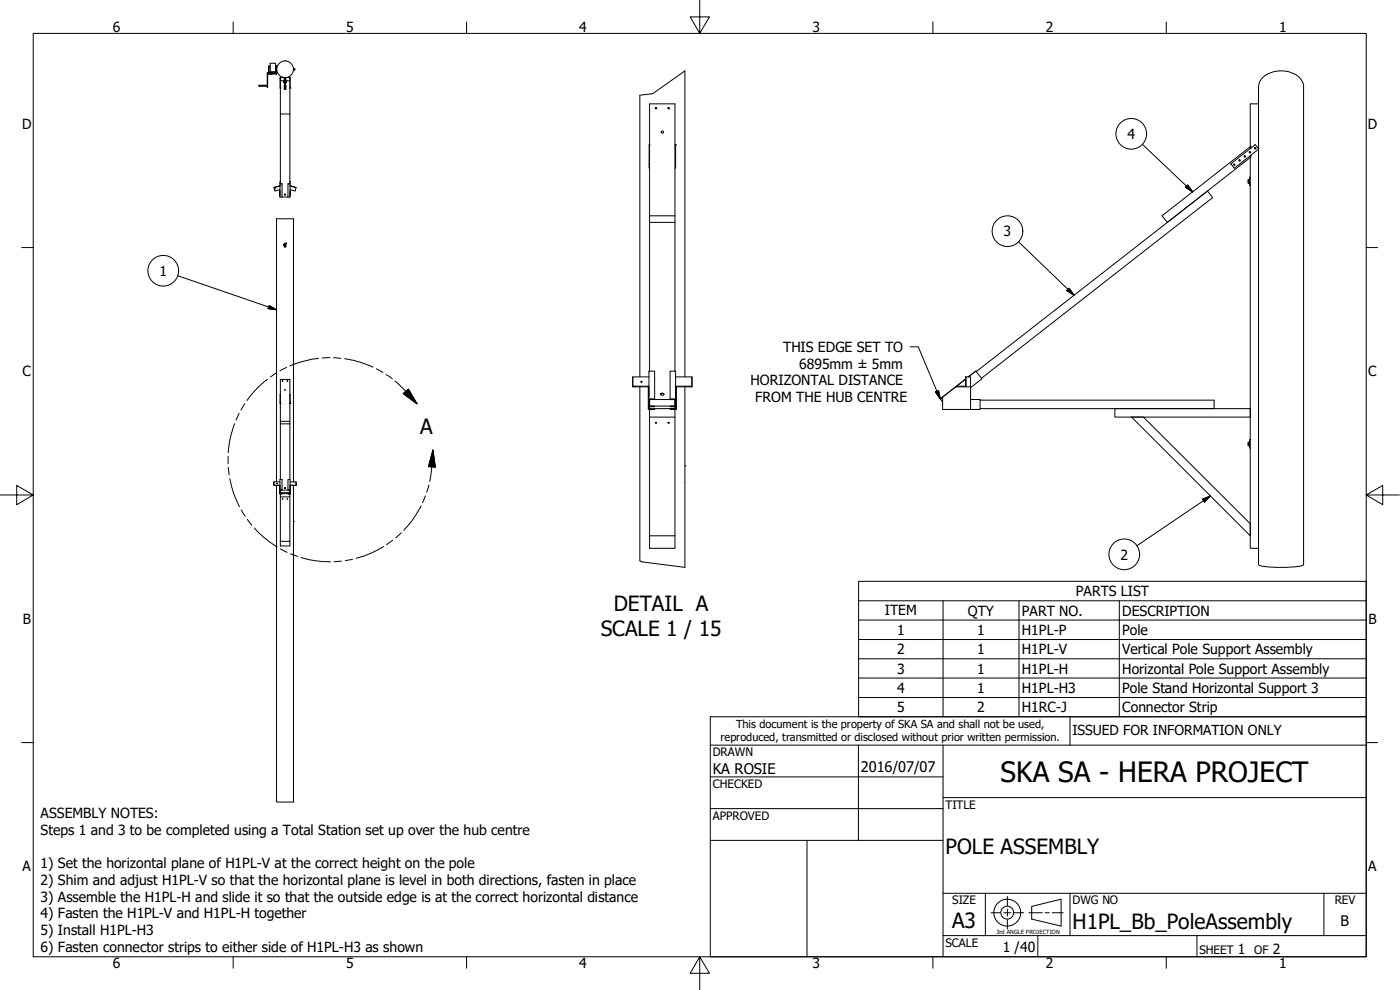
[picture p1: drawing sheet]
<svg xmlns="http://www.w3.org/2000/svg" width="420mm" height="297mm" viewBox="0 0 420 297" stroke-linecap="round" stroke-linejoin="round" font-family="sans-serif">
<!-- layer: Visible (ANSI) -->
<g fill="none" stroke="#000" stroke-width=".3">
<path d="M80.6 19.8l.1 2.4zM80.7 19.8h.4M80.7 20h.4M81.1 19h1.6v2.5h-1.6zM82.7 20h.3M82.9 19.8v2.4zM82.9 19.8h.1M82.9 19.8h-.2h.3v.2M83 20v1.8M80.2 25.6h-2.5v.3h2.5l.1-4.1v4.1M80.2 25.9l.1 .3zM80.3 21.8h2.8v.2h-2.8"/>
<path d="M80.7 22.2h2.2M80.7 20.4h.4M80.9 22.2h.1M81.8 21.9h.1M82.7 20.4h.3M83 22l-.1 .2M84.1 26.4h.1M84.1 34.2v20.9h.5v4.1h-.6l.1-4.7M85 23.3h.1M85.1 24.2h-1v10h2.9M85.3 25.7l.5-.1h-.5v.2h.4M85.3 25.8v1z"/>
<path d="M85.3 26.8h.1M85.3 23.3h-1.2v3.1M85.3 24.2h.5M85.3 26.3h.2M85.3 26.5h.2M85.4 23.3v.6M85.5 25.9h.2v.9h-.2zM85.5 25v.1M85.6 25l-.1 .7 .1-.6M85.7 23.3v.6M85.7 26.3h.1M85.7 26.5h.1"/>
<path d="M85.7 23.3h1.4v3.1M85.8 25.7l-.1 1.1zM86 23.3h.1M86 24.2h1M87 23.3v31.8l-.6 .1M87 26.4h.1M87.1 26.4h.1M88.1 20.6v.3M88.3 20.6l.2 .2-.3 .3zM88.3 20.7l-.2 .1 .2 .2M88.3 20.7h.1M88.3 20.9v.1"/>
<path d="M192 28.6v84.5M205.5 21.3v91.8M377.7 31.2v-5.1a5.5 5.5 0 0 1 5.3-4.7 7.2 7.2 0 0 1 8.1 3.6l.1 144.4a10.7 10.7 0 0 1-5.2 .8h-4.6a6.5 6.5 0 0 1-3.7-.8v-4.9M83.9 55.7l-1.7 .6M83.9 57.4l.1 1.5zM83.9 55.7h.1M83.9 56.9v.5M84 55.8l-1.8 .5 .3 1 1.5-.4M84 55.2h.6M84.6 59.1h1.8M85.3 58.3h.4M87 54.5l.1 4.7h-.7v-4h.7"/>
<path d="M87.1 57.4v1.5zM87.1 55.8l1.7 .5M87.1 55.7l1.8 .5-.3 1.1-1.5-.4M87.1 55.7h.1M87.1 56.9v.5M194.8 43.5h.1M194.8 43.5l.1 6.9M202.6 43.5h.2M202.8 43.5h.1M202.8 43.5v6.9h-.2M369.4 49l.9 1.3M374.6 54v1h.4"/>
<path d="M374.6 54.6h.1M374.6 54h.1M374.6 54h.4M374.6 54.6h.4M375 54.1l-.4 .1M375.2 44.6v-13.4h2.5v133.3h-2.5v-117.8M375.2 53.1h-.2v2.6h.2M375.2 45.5v.4M375.4 44.4v-.5l-26.7 20.9 1.6 1.9 25.1-19.6v-.6M376.6 43.5h.2M376.6 43.5l-7.1 5.6M376.8 43.5l.9 1.3"/>
<path d="M377.6 44.8l-7.1 5.6h-.2M85.1 73.5l.1 .1M85.3 73.1v.1M85.3 73.5h.2M85.3 73.6l.2 .1M85.3 73.3l-.2 .2M85.5 73.1h.2v1h-.2zM85.7 74h.1M85.7 73.5h.1M85.7 73.7h.1M85.7 73.1h-.4l.2 .9M85.7 73.1v1l.1-.9"/>
<path d="M85.8 73.1h-.5v1v-.9M85.8 73.1v.1M85.8 72.9l.1 .2M85.9 72.9l-.3 .2M86 73.1l-.2 .1M194.9 64.8v46.6M194.9 66.7h7.7M202.6 64.8v-33.6h-7.7v33.6h7.7v1.9M202.6 66.7v44.7M84.1 118.4h.1M84.1 118.7v7.7h2.9v.8M87 118.4l.1 2.6"/>
<path d="M189.9 113.1v3h.7M190.6 115.9v.2h4M192 116.1v52.2M192.5 114.4l.2 .1-.3 .2-.1-.3 .3 .1-.1 .2M194.6 119.1v3.8h1.9v-.3h-1.6v-.6h-.1h1.7v-.2h-1.6v-1.9h1.6v-8.5h-1.7v11.5M194.6 116.1h.2v3h-.2zM194.8 113.1h-4.9v2.8h4.9M194.8 119.7h1.7M194.9 119.9h7.7v1.9h-7.7zM198.2 118.3a.44 .44 0 0 0 .6 .4 .44 .44 0 0 0 .3-.7h-.5l-.4 .3 .4-.3 .7 .3M201.1 119.7h1.7M202.8 113.1h4.8v2.8h-4.8"/>
<path d="M203 119.1v-3h-.2l.2 6.8h-1.9v-.3h1.5v-.6h.2h-1.7v-.2h1.5v-1.9h-1.5v-8.5h1.7v11.5M205.5 116.1v23.6M206.9 115.9v.2h-3.9M207.6 113.1l.1 3h-.8M282.2 119.7h.1M282.2 119.7l.7 .9M282.9 119.1l-.7 .6M286.8 116.1l-3.9 3v3.8h11.2v-3h-2.8M286.8 116.1h.3M286.8 116.1l3-2.3-7.6 5.9M287.1 116.1v-.2h2.7v-2.8h1.5v9.8M287.1 116.1h4.2"/>
<path d="M289.9 113.1v3M292.9 111.4h.1M292.9 111.4l1.8 2.3-3.4 2.6M292.9 111.4l-2.3 1.7M293 111.5l69.4-54.2 1.5 2-69.4 54.2M84.1 121h.1M84.1 121v-7.2h2.9v12.6M84.1 126.4v17.5M84.1 127.2h2.9M87 127.2v16.7M87 121h.1M87.1 121h.1"/>
<path d="M194.9 122.9v37.9h7.7v-37.9M194.9 125.1h7.7M196.5 122.6h6.1M196.7 126.9h.3M200.5 126.9h.4M205.5 139.7h.1M205.5 139.7v30.5M294.1 120.1h70.3v2.5h-70.3M334.6 122.6h40.6v2.5h-40.6zM339.6 125.1h3.6l32 32v3.7zM374.6 132.7v1h.4M374.6 133.3h.1"/>
<path d="M374.6 132.7h.1M374.6 132.7h.4M374.6 133.3h.4M375 132.8l-.4 .1M375.2 131.9h-.2v2.6h.2M82.2 144.6v1.1h.3M82.5 145.6l1.4 .1M83 145.7v95h5.1v-84.3M83 144.6v-79h5.1v79M83.2 145v.1M83.9 146.8v1.4h.7l-.5-.1-.1-.2h.6l-.5-.1v-.7h.5v-3.2h-.6v4.3M83.9 145.7l.1 1.1z"/>
<path d="M84 144.6h-1.8v1h1.8M84 147h.6M84.1 148.2v14.2h2.9v-14.2M84.1 149.1h2.9M84.6 148.1h2.4M84.8 149.7h.1M85.3 146.5h.4M86.2 149.7h.1M87 147.1v.7h-2.9v-.7h3M87.1 144.6h1.7v1h-1.7M87.1 146.8v-1.1v2.5h-.7l.6-.1 .1-.2h-.7l.6-.1v-.7h-.6v-3.2h.7v4.3M88.1 156.4h.1"/>
<path d="M88.1 145.7v10.7M88.6 145.6l-1.5 .1M88.8 144.6l.1 1.1h-.3M84.1 162.4v1.4h2.9v-1.4M194.9 160.8v3.7h7.7v-3.7"/>
<circle cx="85.5" cy="24.4" r=".54"/>
<circle cx="85.5" cy="24.4" r=".32"/>
<circle cx="85.6" cy="20.8" r="2.51"/>
<circle cx="196.9" cy="32.5" r=".22"/>
<circle cx="198.8" cy="39.6" r=".35"/>
<circle cx="200.7" cy="32.5" r=".22"/>
<circle cx="82.7" cy="56.7" r=".03"/>
<circle cx="370.4" cy="49.4" r=".22"/>
<circle cx="372" cy="48.2" r=".22"/>
<circle cx="373.6" cy="46.9" r=".22"/>
<circle cx="375.1" cy="45.7" r=".22"/>
<circle cx="376.7" cy="44.5" r=".22"/>
<circle cx="376.7" cy="44.5" r=".16"/>
<circle cx="84.8" cy="114.3" r=".1"/>
<circle cx="85.6" cy="117" r=".1"/>
<circle cx="86.3" cy="114.3" r=".1"/>
</g>
<!-- layer: Break Line (ANSI) -->
<path d="M205.5 21.3l-9.6 6.8-3.9 .5M192 168.3l.6 .3 12.9 1.6" fill="none" stroke="#000" stroke-width=".3"/>
<!-- layer: Detail Boundary (ANSI) -->
<g fill="none" stroke="#000" stroke-width=".3">
<path d="M80.3 113.8a31.8 31.8 0 0 0-6.2 6.4M83 111.9l-1.8 1.2M86 110.2l-2 1.1M95.6 107.5a34.6 34.6 0 0 0-8.6 2.3M99 107.3l-2.3 .1M100.1 107.4l2.2 .1M103.4 107.6a31.8 31.8 0 0 1 8.6 2.6M113 110.7l1.9 1M115.9 112.4l1.8 1.3M118.6 114.3l2.8 2.7 3.8 4.1M121 118.1l1.6-1.3 2.6 4.3zM68.5 136.9v2.3"/>
<path d="M70.4 127.1a29.5 29.5 0 0 0-1.9 8.7M71.8 124l-.9 2M73.5 121.1l-1.2 1.9M129.9 135.1l.7 5-2-.1zM129.9 135.1l-.3 5-.6 4.3M68.5 140.3l.3 2.2M69 143.6a29 29 0 0 0 2.9 8.4M72.4 153l1.2 1.9M74.2 155.8l1.4 1.8M76.3 158.4a29.3 29.3 0 0 0 6.9 5.7M120.4 159.9l-1.7 1.5M126.4 151.8a30.7 30.7 0 0 1-5.2 7.3"/>
<path d="M127.7 148.8l-.9 2M128.7 145.5l-.6 2.2M84.1 164.7l2.1 1M87.2 166.2l2.1 .7M90.4 167.3a30.1 30.1 0 0 0 8.8 1.3M102.5 168.4l-2.2 .1M105.8 167.8l-2.2 .4M115.1 164a29.7 29.7 0 0 1-8.2 3.5M117.9 162.1l-1.9 1.3"/>
</g>
<path d="M121 118.1l4.2 3zM121 118.1l1.6-1.3 2.6 4.3zM129.9 135.1l.7 5zM129.9 135.1l.7 5-2-.1z" fill="#000" stroke="#000" stroke-width=".3"/>
<!-- layer: Symbol (ANSI) -->
<g fill="none" stroke="#000" stroke-width=".3">
<path d="M342.8 43.3l15.1 14.3M356.4 55.5l1.5 2.1-2.1-1.4zM305.6 72.5l16.7 16.1M53.3 82.7l29.7 10.2M80.8 91.7l2.2 1.2-2.5-.3zM320.9 86.5l1.4 2.1-2.1-1.4zM273.1 104.1h2.5l6.6 15.6M280.7 117.6l1-.4 .5 2.5zM360.9 149.8l2.3-1-1.8 1.8zM363.2 148.8l-22 15M257.7 180.3v-5.9h152.3v5.9M257.7 180.3h152.3v5.7"/>
<path d="M257.7 180.3v34.8h152.3v-29.1M257.7 186h152.3M257.7 191.9h152.3M257.7 197.7h152.3M283 180.3v34.8M305.8 180.3v34.8M335.9 180.3v34.8M257.7 203.4h152.3M257.7 209.3h152.3"/>
<circle cx="339.5" cy="40.1" r="4.6"/>
<circle cx="302.4" cy="69.4" r="4.6"/>
<circle cx="49" cy="81.2" r="4.6"/>
<circle cx="337.4" cy="166.3" r="4.6"/>
</g>
<!-- layer: Border (ANSI) -->
<g fill="none" stroke="#000" stroke-width=".3">
<path d="M10 10h400v277.1h-400zM70 6.6v3.4M140 6.6v3.4M210 0v10l-2.9-4.9h5.8l-2.9 4.9M280 6.6v3.4M350 6.6v3.4M6.5 74.3h3.5M410 74.3h3.4M0 148.5h10l-5-2.8v5.7l5-2.9M410 148.5l5 2.9v-5.7l-5 2.8h10M6.5 222.8h3.5M410 222.8h3.4"/>
<path d="M70 287.1v3.4M140 287.1v3.4M210 287.1l2.9 4.9h-5.8l2.9-4.9v9.9M280 287.1v3.4M350 287.1v3.4"/>
</g>
<!-- layer: Title (ANSI) -->
<g fill="none" stroke="#000" stroke-width=".3">
<path d="M213.2 215.1h196.8v72h-196.8zM321.1 215.1v8.5M213.2 233.1h69.8M213.2 223.6h196.8M257.6 223.6v28.5M283 239.3h127M283 223.6v63.5M213.2 242.6h69.8M213.2 252.1h69.8M242.2 252.1v35M283 268h127M295.7 268v12.7"/>
<path d="M321.1 268v12.7M397.3 268v12.7M283 280.7h127M311.5 280.7v6.4M359.2 280.7v6.4"/>
</g>
<!-- layer: Symbol (ANSI) -->
<path d="M355.8 56.2l2.1 1.4zM356.4 55.5l1.5 2.1-2.1-1.4zM80.5 92.6l2.5 .3zM80.8 91.7l2.2 1.2-2.5-.3zM320.2 87.2l2.1 1.4zM320.9 86.5l1.4 2.1-2.1-1.4zM280.7 117.6l1.5 2.1zM280.7 117.6l1-.4 .5 2.5zM363.2 148.8l-1.8 1.8zM360.9 149.8l2.3-1-1.8 1.8z" fill="#000" stroke="#000" stroke-width=".3"/>
<!-- layer: Sketch Geometry (ANSI) -->
<g fill="none" stroke="#000" stroke-width=".3">
<path d="M297.4 273.9h2.8M301.2 273.9h2.1M302.3 269v2.7M302.3 272.8v2.1M302.3 276v2.8M304.4 273.9h2.8M308.8 273.9h4M309.6 272l8.9-2.2v8.1l-8.9-2.1zM313.6 273.9h1.3M315.8 273.9h3.3"/>
<circle cx="302.3" cy="273.8" r="4"/>
<circle cx="302.3" cy="273.8" r="1.94"/>
</g>
<text font-size="8.4" x="300.3" y="234.5">SKA SA - HERA PROJECT</text>
<g font-size="6.3">
<text x="126.1" y="130.2">A</text>
<text x="184.2" y="183.3">DETAIL A</text>
<text x="180.3" y="190.9">SCALE 1 / 15</text>
<text x="283.8" y="256.1">POLE ASSEMBLY</text>
<text x="285.8" y="278.6">A3</text>
<text x="321.9" y="278.7">H1PL_Bb_PoleAssembly</text>
</g>
<g font-size="4.4">
<text x="213.9" y="232.2">KA ROSIE</text>
<text x="258.4" y="231.6">2016/07/07</text>
<text x="402.3" y="277.9">B</text>
</g>
<g font-size="4.2">
<text x="33.8" y="9.6">6</text>
<text x="103.9" y="9.6">5</text>
<text x="173.9" y="9.6">4</text>
<text x="243.8" y="9.6">3</text>
<text x="313.9" y="9.6">2</text>
<text x="383.9" y="9.6">1</text>
<text x="6.7" y="38.7">D</text>
<text x="338.3" y="41.7">4</text>
<text x="410.5" y="38.7">D</text>
<text x="301.2" y="70.9">3</text>
<text x="47.9" y="82.7">1</text>
<text x="235" y="105.6">THIS EDGE SET TO</text>
<text x="6.8" y="113">C</text>
<text x="239.8" y="110.6">6895mm ± 5mm</text>
<text x="410.7" y="113">C</text>
<text x="225.2" y="115.6">HORIZONTAL DISTANCE</text>
<text x="226.6" y="120.6">FROM THE HUB CENTRE</text>
<text x="336.3" y="167.9">2</text>
<text x="322.9" y="178.9">PARTS LIST</text>
<text x="265.6" y="184.6">ITEM</text>
<text x="290.4" y="184.7">QTY</text>
<text x="306.7" y="184.7">PART NO.</text>
<text x="336.8" y="184.7">DESCRIPTION</text>
<text x="6.9" y="187.2">B</text>
<text x="269.2" y="190.5">1</text>
<text x="293.2" y="190.5">1</text>
<text x="306.7" y="190.5">H1PL-P</text>
<text x="336.8" y="190.5">Pole</text>
<text x="410.7" y="187.2">B</text>
<text x="269.2" y="196.3">2</text>
<text x="293.2" y="196.3">1</text>
<text x="306.7" y="196.3">H1PL-V</text>
<text x="336.8" y="196.3">Vertical Pole Support Assembly</text>
<text x="269.2" y="202.1">3</text>
<text x="293.2" y="202.1">1</text>
<text x="306.7" y="202.1">H1PL-H</text>
<text x="336.8" y="202.2">Horizontal Pole Support Assembly</text>
<text x="269.2" y="207.9">4</text>
<text x="293.2" y="207.9">1</text>
<text x="306.7" y="207.9">H1PL-H3</text>
<text x="336.8" y="207.9">Pole Stand Horizontal Support 3</text>
<text x="269.2" y="213.7">5</text>
<text x="293.2" y="213.7">2</text>
<text x="306.7" y="213.7">H1RC-J</text>
<text x="336.8" y="213.7">Connector Strip</text>
<text x="12.2" y="245.3">ASSEMBLY NOTES:</text>
<text x="12.2" y="250.4">Steps 1 and 3 to be completed using a Total Station set up over the hub centre</text>
<text x="6.8" y="261.4">A</text>
<text x="12.2" y="260.5">1) Set the horizontal plane of H1PL-V at the correct height on the pole</text>
<text x="410.7" y="261.4">A</text>
<text x="12.2" y="265.5">2) Shim and adjust H1PL-V so that the horizontal plane is level in both directions, fasten in place</text>
<text x="12.2" y="270.5">3) Assemble the H1PL-H and slide it so that the outside edge is at the correct horizontal distance</text>
<text x="12.2" y="275.5">4) Fasten the H1PL-V and H1PL-H together</text>
<text x="12.2" y="280.5">5) Install H1PL-H3</text>
<text x="12.2" y="285.5">6) Fasten connector strips to either side of H1PL-H3 as shown</text>
<text x="300.9" y="285.6">1 /40</text>
<text x="371.5" y="286.2">1</text>
<text x="382" y="286.2">2</text>
<text x="33.8" y="290.5">6</text>
<text x="103.9" y="290.5">5</text>
<text x="173.9" y="290.5">4</text>
<text x="243.8" y="290.5">3</text>
<text x="313.9" y="290.5">2</text>
<text x="383.9" y="290.5">1</text>
</g>
<text font-size="4.1" x="321.9" y="220.5">ISSUED FOR INFORMATION ONLY</text>
<g font-size="3.5">
<text x="213.9" y="226.9">DRAWN</text>
<text x="213.9" y="236.4">CHECKED</text>
<text x="213.9" y="245.9">APPROVED</text>
<text x="283.8" y="242.6">TITLE</text>
<text x="285.8" y="271.3">SIZE</text>
<text x="321.9" y="271.3">DWG NO</text>
<text x="400.6" y="271.3">REV</text>
<text x="283.8" y="284">SCALE</text>
<text x="360" y="286.2">SHEET</text>
<text x="376.4" y="286.2">OF</text>
</g>
<g font-size="3.3">
<text x="220.9" y="218.4">This document is the property of SKA SA and shall not be used,</text>
<text x="216.3" y="222.4">reproduced, transmitted or disclosed without prior written permission.</text>
</g>
<text font-size="1.7" x="299" y="280.3">3rd ANGLE PROJECTION</text>
</svg>
